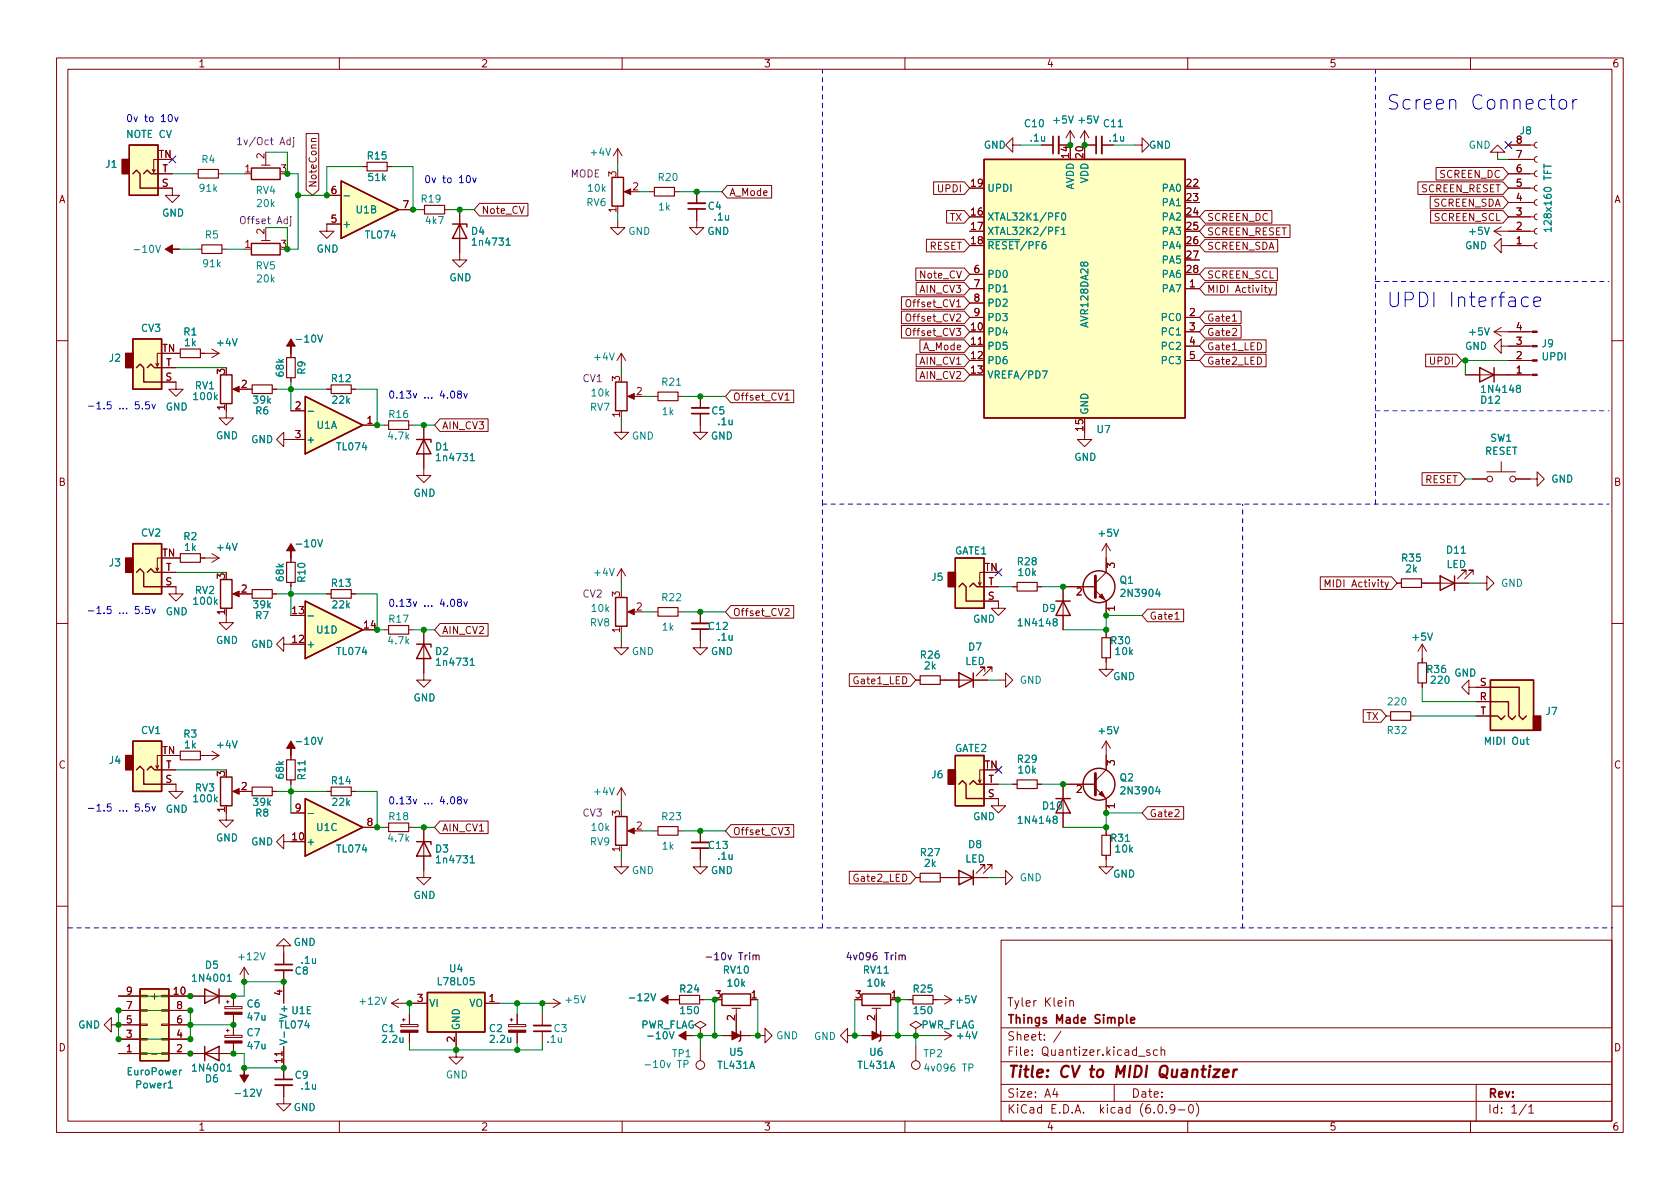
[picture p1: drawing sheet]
<svg xmlns="http://www.w3.org/2000/svg" width="297mm" height="210mm" viewBox="0 0 297 210" stroke-linecap="round" stroke-linejoin="round" font-family="sans-serif">
<g fill="none" stroke="#840000" stroke-width=".18">
<path d="M10 10.2h277v190.1h-277zM12 12.2h273v186.1h-273zM60 10.2v2M110 10.2v2M160 10.2v2M210 10.2v2M260 10.2v2M27.4 30l-.2 .5M27.9 28.2h-.7v2.3l-.3-.5M27.9 33.3h2.6v1.2h1.2l-1.2 1.3-1.3-1.3h1.3M27.9 30.7h2.6M34.3 30.7h.8"/>
<path d="M38.6 30.7h.8M46.2 29.2h1.6M47 28.2v1M54.1 23.6h2.3v10l-1.2 .9-1.1-.9zM55.9 24.5h-.8v.3l.1 .2M57.8 34.5h2.5M60.3 39.6h-2.5v1.3h1.3l-1.3 1.3-1.3-1.3h1.3M64.1 29.5h.8M68.5 29.5h.7M70.5 37.1h2.5M74.3 37.1h.8M78.6 37.1h.8"/>
<path d="M81.3 37.1v8.9h1.2l-1.2 1.2-1.3-1.2h1.3M84.8 36h8.5v2.2h-8.5l-1-1.1zM109.2 39v1.3h1.3l-1.3 1.2-1.3-1.2h1.3M109.2 26.3l-.7 1.3M109.2 26.3v2.5M109.2 26.3l.8 1.3M110.7 33.9h1.1M114.9 33.9h.8M119.3 33.9h.7M123.2 37v3.3h1.3l-1.3 1.2-1.3-1.2h1.3M123.2 33.9v2M128.6 32.8h7.8v2.2h-7.8l-1-1.1z"/>
<path d="M165.1 32.2h5.4l.9 1.1-.9 1.1h-5.4zM167.4 37.2h3.1l.9 1.1-.9 1.2h-3.1zM179.1 25.6v-1.2l-1.3 1.2 1.3 1.3v-1.3h1.2M184.1 25.6h2.1M189.2 23.1l-.7 1.3M189.2 23.1v2.5M189.2 23.1l.8 1.3M191.8 23.1v2.5h2M191.8 23.1l-.8 1.3M191.8 23.1l.7 1.3M194.8 25.6h2M200.7 25.6h1.2v-1.2l1.3 1.2-1.3 1.3v-1.3"/>
<path d="M213 39.8h15.1v2.2h-15.1l-.9-1.1zM213 37.2h11.9v2.3h-11.9l-.9-1.2zM250.7 32.2h15l1 1.1-1 1.1h-15zM252.9 34.7h12.8l1 1.1-1 1.1h-12.8zM252.9 37.2h12.8l1 1.1-1 1.2h-12.8zM253.9 29.6h11.8l1 1.1-1 1.1h-11.8zM264.8 26.9h1.3l-1.3-1.3-1.3 1.3h1.3v1.3M266.7 33.3h4.6M266.7 30.7h4.6M266.7 25.6h4.6M266.7 28.2h4.6M266.7 35.8h4.6"/>
<path d="M266.7 38.3h4.6M271.8 25.1l-.4 .2-.1 .3 .1 .4 .4 .2M271.8 27.7l-.4 .1-.1 .4 .1 .3 .4 .2M271.8 30.2l-.4 .2-.1 .3 .1 .4 .4 .1M271.8 32.8l-.4 .1-.1 .4 .1 .3 .4 .2M271.8 35.3l-.4 .1-.1 .4 .1 .4 .4 .1M271.8 37.8l-.4 .2-.1 .3 .1 .4 .4 .2M34.9 44.1h.8M39.2 44.1h.8M46.2 42.5h1.6M47 41.5v1M159.4 55h11.1l.9 1.1-.9 1.1h-11.1z"/>
<path d="M159.4 57.6h11.1l.9 1.1-.9 1.1h-11.1zM159.4 52.5h11.1l.9 1.1-.9 1.1h-11.1zM161.9 47.4h8.6l.9 1.1-.9 1.1h-8.6zM162 49.9h8.5l.9 1.1-.9 1.2h-8.5zM163.8 42.3h6.7l.9 1.1-.9 1.1h-6.7zM171.4 51h2.6M171.4 56.1h2.6M171.4 48.5h2.6M171.4 53.6h2.6M209.5 58.7h2.6M209.5 51h2.6M209.5 56.1h2.6"/>
<path d="M213 49.9h12.7v2.3h-12.7l-.9-1.2zM213 55h6.4v2.2h-6.4l-.9-1.1zM213 57.6h6.4v2.2h-6.4l-.9-1.1zM213 47.4h12.8v2.2h-12.8l-.9-1.1zM213 42.3h12.9v2.2h-12.9l-.9-1.1zM217.9 56.8h.7M223.5 50.9h.5M223.7 50.4v1.1l.3 .2M224.3 50.9l.3 .8M224.9 50.9l-.4 1.1-.2 .1M264.2 58.7l1.2 .7M264.2 58.7h6.7"/>
<path d="M264.2 40.9l1.2 .8M264.2 40.9h7.1M265.4 43.4v-1.2l-1.2 1.2 1.2 1.3v-1.3h5.9M265.4 57.9l-1.2 .8M265.4 40.1l-1.2 .8M271.8 40.4l-.4 .1-.1 .4 .1 .3 .4 .2M271.8 42.9l-.4 .2-.1 .3 .1 .4 .4 .1M10 60.2h2M28.1 64.3l-.3 .5M28.6 67.6h2.5v1.2h1.3l-1.3 1.3-1.3-1.3h1.3M28.6 62.5h-.8v2.3l-.2-.5M28.6 65h2.5"/>
<path d="M31.1 62.5h.8M35.4 62.5h3.3M37.5 61.7l1.2 .8M38.7 62.5l-1.2 .7M40 72.6v1.3h1.3l-1.3 1.3-1.3-1.3h1.3M41.5 68.8h1M43.8 68.8h.8M48.1 68.8h.8M50.2 77.7v-1.3l-1.3 1.3 1.3 1.3v-1.3h3.8M51.4 62.5v.7M51.4 66.8v.8M51.4 72.6h2.6"/>
<path d="M57.8 68.8h.7M62.1 68.8h.8M64.1 75.2h2.6M67.9 75.2h.8M72.3 75.2h.7M74.9 75.2v8.9h1.3l-1.3 1.2-1.2-1.2h1.2M77.8 74.1h8.5v2.2h-8.5l-1-1.1zM109.9 75.2v1.2h1.2l-1.2 1.3-1.3-1.3h1.3M109.9 62.5v2.5M109.9 62.5l-.8 1.2M109.9 62.5l.7 1.2M111.4 70.1h1"/>
<path d="M115.6 70.1h.7M119.9 70.1h.7M123.8 73.1v3.3h1.3l-1.3 1.3-1.2-1.3h1.2M123.8 70.1v2M129.2 69h11.1v2.2h-11.1l-.9-1.1zM138.8 69.9l.4-.4v1.3M138.8 70.8h.7M162 62.6h8.5l.9 1.1-.9 1.2h-8.5zM162 65.2h8.5l.9 1.1-.9 1.1h-8.5zM162.7 60.1h7.8l.9 1.1-.9 1.1h-7.8zM171.4 61.2h2.6M191.8 76.4v1.3h1.2l-1.2 1.3-1.3-1.3h1.3"/>
<path d="M209.5 61.2h2.6M209.5 63.7h2.6M213 60.1h10.9v2.2h-10.9l-.9-1.1zM213 62.6h10.9v2.3h-10.9l-.9-1.2zM252.1 62.6h5.4l.9 1.1-.9 1.2h-5.4zM259.1 66.3h11.8M265.4 61.2v-1.3l-1.2 1.3 1.2 1.3v-1.3h5.5M266.7 63.7h4.2M285 60.2h2M28.6 98.7h-.8v2.3l-.2-.5M31.1 98.7h.8M35.4 98.7h3.3"/>
<path d="M37.5 97.9l1.2 .8M38.7 98.7l-1.2 .7M51.4 98.7v.7M195.6 96.1v5.1l-1.9 1.9M195.6 96.1l-.8 1.3M195.6 96.1l.7 1.3M251.4 83.6h6.7l1 1.1-1 1.1h-6.7zM260.3 84.7h2.6M262.9 83.4h5.1M265.4 81.7v1.7M268 84.7h3.8v-1.3l1.2 1.3-1.2 1.3v-1.3M10 110.2h2"/>
<path d="M28.1 100.5l-.3 .5M28.6 103.8h2.5v1.2h1.3l-1.3 1.3-1.3-1.3h1.3M28.6 101.2h2.5M40 108.8v1.3h1.3l-1.3 1.3-1.3-1.3h1.3M41.5 105h1M43.8 105h.8M48.1 105h.8M50.2 113.9v-1.3l-1.3 1.3 1.3 1.3v-1.3h1.2M51.4 103v.8M57.8 105h.7M62.1 105h.8M67.9 111.4h.8"/>
<path d="M72.3 111.4h.7M74.9 111.4v8.9h1.3l-1.3 1.2-1.2-1.2h1.2M77.8 110.3h8.5v2.2h-8.5l-1-1.1zM109.9 113.3v1.2h1.2l-1.2 1.3-1.3-1.3h1.3M109.9 100.6v2.5M109.9 100.6l-.8 1.2M109.9 100.6l.7 1.2M111.4 108.2h1M115.6 108.2h.7M119.9 108.2h.7M123.8 111.2v3.3h1.3l-1.3 1.3-1.2-1.3h1.2M123.8 108.2v2"/>
<path d="M129.2 107.1h11.1v2.2h-11.1l-.9-1.1zM138.8 107.7l.5-.1 .2 .4-.8 .9h.8M150.2 119.2h10.8l.9 1.1-.9 1.1h-10.8zM173.5 103l-.3 .5M174 106.3h2.5v1.3h1.3l-1.3 1.2-1.2-1.2h1.2M174 101.2h-.8v2.3l-.2-.5M174 103.8h2.5M174.1 118.7v-.7h-.7h.7l-1.5 1.5M175.4 118.7v-.7h-.8h.8l-1.5 1.5M179.1 103.8h.7M183.4 103.8h.7M193.7 104.4l1.9 1.9v2.5"/>
<path d="M193.7 103.8h-5.7v7.6M195.6 116.3v2.1h1.2l-1.2 1.2-1.3-1.2h1.3M195.6 112v.8M202.9 107.7h6.4v2.2h-6.4l-1-1.1zM207.8 109.5h.7M233.4 102h12.7l.9 1.1-.9 1.1h-12.7zM234.3 103.8v-1.3l.4 .9 .4-.9v1.3M247 103.1h.8M251.3 103.1h8.4M251.5 113.9v3.3M251.5 113.9l-.8 1.3M251.5 113.9l.7 1.3"/>
<path d="M259.2 101.6v-.8h-.8h.8l-1.5 1.6M260.5 101.6v-.8h-.8h.8l-1.5 1.6M261.6 103.1h1.3v-1.3l1.3 1.3-1.3 1.3v-1.3M285 110.2h2M28.1 135.4l-.3 .5M28.6 138.7h2.5v1.2h1.3l-1.3 1.3-1.3-1.3h1.3M28.6 133.6h-.8v2.3l-.2-.5M28.6 136.1h2.5M31.1 133.6h.8M35.4 133.6h3.3M37.5 132.8l1.2 .8M38.7 133.6l-1.2 .8"/>
<path d="M41.5 139.9h1M43.8 139.9h.8M48.1 139.9h.8M51.4 133.6v.8M51.4 137.9v.8M57.8 139.9h.7M62.1 139.9h.8M109.9 139.3l-.8 1.3M109.9 139.3v2.6M109.9 139.3l.7 1.3M161.9 120.3h.8M166.2 120.3h8.4"/>
<path d="M173.5 137.9l-.3 .5M174 136.1h-.8v2.3l-.2-.5M174 138.7h2.5M176.5 120.3h1.3v-1.3l1.3 1.3-1.3 1.2v-1.2M179.1 138.7h.7M183.4 138.7h.7M193.7 139.3l1.9 1.9v2.6M193.7 138.7h-5.7v7.6M195.6 131.1v5l-1.9 1.9M195.6 131.1l-.8 1.2M195.6 131.1l.7 1.2M241 125.5h3.2l.9 1.1-.9 1.1h-3.2z"/>
<path d="M245.1 126.6h.8M249.4 126.6h.8M251.5 120.8v.7M259.7 121.5v-1.2l-1.3 1.2 1.3 1.3v-1.3h3.8M261 124.1h2.5M261 126.6h2.5M40 143.8v1.2h1.3l-1.3 1.3-1.3-1.3h1.3M50.2 148.8v-1.2l-1.3 1.2 1.3 1.3v-1.3h1.2M51.4 143.8h2.6M64.1 146.3h2.6M67.9 146.3h.8M72.3 146.3h.7"/>
<path d="M74.9 146.3v8.9h1.3l-1.3 1.3-1.2-1.3h1.2M77.8 145.2h8.5v2.2h-8.5l-1-1.1zM109.9 152v1.3h1.2l-1.2 1.3-1.3-1.3h1.3M111.4 146.9h1M115.6 146.9h.7M119.9 146.9h.7M123.8 150v3.3h1.3l-1.3 1.3-1.2-1.3h1.2M123.8 146.9v2.1M129.2 145.8h11.1v2.2h-11.1l-.9-1.1zM138.7 146.3h.8l-.4 .5 .4 .1v.6l-.2 .1-.6-.1M150.2 154.1h10.8l.9 1.1-.9 1.1h-10.8zM161.9 155.2h.8"/>
<path d="M166.2 155.2h8.4M174 141.2h2.5v1.3h1.3l-1.3 1.3-1.2-1.3h1.2M174.1 153.7v-.8h-.7h.7l-1.5 1.5M175.4 153.7v-.8h-.8h.8l-1.5 1.5M176.5 155.2h1.3v-1.3l1.3 1.3-1.3 1.3v-1.3M195.6 151.3v2h1.2l-1.2 1.3-1.3-1.3h1.3M195.6 146.9v.8M202.9 142.6h6.4v2.3h-6.4l-1-1.1zM10 160.2h2M21 176.1h3.8M21 178.7h3.8M24.8 176h1.2v.3h-1.2z"/>
<path d="M24.8 178.6h1.2v.2h-1.2zM28.6 176h1.2v.3h-1.2zM28.6 178.6h1.2v.2h-1.2zM29.8 176.1h11.5v1.9M29.8 178.7h3.9M39.8 178h3v.4h-3zM40 177.2h.5M40.3 176.9v.5M41.3 179.4v3.7M43.2 171.1l-.8 1.2M43.2 171.1v2.5M43.2 171.1l.7 1.2"/>
<path d="M50.2 167.3h-1.3l1.3-1.3 1.2 1.3h-1.2v3.3M50.2 171.6v5.8M69.2 177.4h2.6M69.2 177.4l1.3 .8M70.5 176.7l-1.3 .7M72.4 179.3v1.9M73 177.4h2.6M85.7 177.4h2.6M91.4 179.3v1.9M95.9 179.3v2.1M96.5 177.4h2.6M97.8 176.7l1.3 .7"/>
<path d="M99.1 177.4l-1.3 .8M119.4 176.8h.7M123.7 176.8h.8M129.4 178.3h1.5M130.2 178.3v1M154.2 178.3h1.5M154.9 178.3v1M160.7 176.8h.7M165 176.8h3.3M167 176l1.3 .8M168.3 176.8l-1.3 .7M177 166.3h108v32h-108z"/>
<path d="M188.4 176.4v.2M189.1 177.1l.3-.2 .3 .1 .1 .9M189.1 176.9v1M285 160.2h2M19.7 181.2v1.3l-1.3-1.3 1.3-1.2v1.2h5.1M21 186.3h3.8M21 183.8h3.8M24.8 181.1h1.2v.3h-1.2zM24.8 183.6h1.2v.3h-1.2zM24.8 186.2h1.2v.2h-1.2zM28.6 181.1h1.2v.3h-1.2zM28.6 183.6h1.2v.3h-1.2z"/>
<path d="M28.6 186.2h1.2v.2h-1.2zM29.8 183.8h3.9M29.8 181.2h3.9M39.8 183.1h3v.4h-3zM40 182.2h.5M40.3 182v.5M41.3 184.4v1.9h-11.5M50.2 191.9v3.3h1.2l-1.2 1.3-1.3-1.3h1.3M50.2 185v5.9M60 198.3v2M70.9 181.2h3v.4h-3zM71.1 180.3h.5"/>
<path d="M71.4 180.1v.5M72.4 182.5v1.9M80.6 185.7v1.2h1.3l-1.3 1.3-1.2-1.3h1.2M80.6 182.5v2.5M89.9 181.2h3.1v.4h-3.1zM90.2 180.3h.5M90.4 180.1v.5M91.4 182.5v1.9M95.9 182.4v2M110 198.3v2M123.8 181.9l-1-.7 1-.6 1 .6-1 .7v1.2M123.8 183.1h.1"/>
<path d="M123.8 185v2.6M127.6 183.1h5.1M128.9 183.1h2.5M130.2 180.6v2.5M134 183.1h1.3v-1.2l1.2 1.2-1.2 1.3v-1.3M149.9 183.1v-1.2l-1.3 1.2 1.3 1.3v-1.3h1.2M152.4 183.1h5.1M153.7 183.1h2.5M154.9 180.6v2.5M160 198.3v2M161.9 181.9l-1-.7 1-.6 1 .6-1 .7v1.2M161.9 183.1h.1"/>
<path d="M161.9 185v2.6M165.7 183.1h2.6M167 182.4l1.3 .7M168.3 183.1l-1.3 .8M177 194.8h108M177 191.8h108M177 187.8h108M177 181.8h108M186.5 192.5l-.4 1h1M186.9 193v1M187.6 182.4l-1.3 1.9M197 191.8v3"/>
<path d="M201.3 186.8h1.1M203.3 185.7l-.4-.1-.2 .2 .1 .3 .5 .1v.4h-.6M204.6 185.7l-.4-.1-.3 .3v.4l.2 .3h.5M204.9 195.4l.2-.1a.81 .81 0 0 1 .6 .7 .81 .81 0 0 1-.3 .8h-.2a.81 .81 0 0 1-.6-.6 .81 .81 0 0 1 .3-.8zM205.3 185.8l.2-.2 .4 .1v.9M205.3 185.1v1.5M206.2 196.7v.1M207.7 196l-.3 .3h-.3l-.2-.3 .1-.6 .4-.1 .2 .2a.99 .99 0 0 1-.3 1.3h-.3M208.4 196.3h1.1M210 198.3v2M210.4 195.4l.1-.1a.81 .81 0 0 1 .6 .7 .81 .81 0 0 1-.3 .8h-.2a.81 .81 0 0 1-.5-.6 .81 .81 0 0 1 .3-.8zM211.5 195.1a1.72 1.72 0 0 1 0 2.3"/>
<path d="M260 198.3v2M261 191.8v6.5M269.9 195.3l-1.3 1.9M270.3 195.8l.4-.5v1.5M270.3 196.8h.9"/>
<circle cx="263.4" cy="84.7" r=".51"/>
<circle cx="267.5" cy="84.7" r=".51"/>
<circle cx="123.8" cy="188.3" r=".76"/>
<circle cx="161.9" cy="188.3" r=".76"/>
</g>
<path d="M214.6 189.1h1.1l-1.2 1.4h1M216.3 189.8l.9-.2v-.4l-.2-.1-.6 .1-.2 1 .3 .3 .5-.1M218.2 189.1l-.2 1.4M218.7 189.1l-.4 .1-.2 .3" fill="none" stroke="#840000" stroke-width=".4"/>
<path d="M121.7 37h3M186.2 24.1v3.1M193.8 24.1v3.1M122.3 73.1h3M122.3 111.2h3M122.3 150h3M48.6 170.6h3.1M199.2 179.4v1.3l.2 .2M48.6 190.9h3.1M94.4 182.4h3M199.9 180.4l.7-.1v-.3l-.5-.1-.2 .2 .1 .8h.6" fill="none" stroke="#840000" stroke-width=".3"/>
<g fill="none" stroke="#840000" stroke-width=".2">
<path d="M35.1 30h3.5v1.5h-3.5zM64.9 28.7h3.6v1.5h-3.6zM75.1 36.3h3.5v1.5h-3.5zM115.7 33.1h3.6v1.6h-3.6zM35.7 43.3h3.5v1.5h-3.5zM31.9 61.7h3.5v1.5h-3.5zM44.6 68.1h3.5v1.5h-3.5zM50.7 63.2h1.5v3.6h-1.5zM58.5 68.1h3.6v1.5h-3.6zM68.7 74.4h3.6v1.5h-3.6zM116.3 69.3h3.6v1.6h-3.6zM31.9 97.9h3.5v1.5h-3.5z"/>
<path d="M50.7 99.4h1.5v3.6h-1.5zM44.6 104.3h3.5v1.5h-3.5zM58.5 104.3h3.6v1.5h-3.6zM68.7 110.6h3.6v1.5h-3.6zM116.3 107.4h3.6v1.6h-3.6zM162.7 119.5h3.5v1.5h-3.5zM179.8 103h3.6v1.5h-3.6zM194.8 112.8h1.5v3.5h-1.5zM247.8 102.4h3.5v1.5h-3.5zM250.7 117.2h1.5v3.6h-1.5zM31.9 132.8h3.5v1.6h-3.5zM44.6 139.2h3.5v1.5h-3.5z"/>
<path d="M50.7 134.4h1.5v3.5h-1.5zM58.5 139.2h3.6v1.5h-3.6zM179.8 137.9h3.6v1.5h-3.6zM245.9 125.9h3.5v1.5h-3.5zM68.7 145.5h3.6v1.6h-3.6zM116.3 146.2h3.6v1.5h-3.6zM162.7 154.4h3.5v1.6h-3.5zM194.8 147.7h1.5v3.6h-1.5zM120.1 176h3.6v1.5h-3.6zM161.4 176h3.6v1.5h-3.6z"/>
</g>
<path d="M121.7 35.9h3M187.2 24.1v3.1M194.8 24.1v3.1M122.3 72.1h3M122.3 110.2h3M122.3 149h3M48.6 171.6h3.1M48.6 191.9h3.1M94.4 181.4h3" fill="none" stroke="#840000" stroke-width=".33"/>
<g fill="#840000" stroke="#840000" stroke-width=".18">
<path d="M89.9 182.2h3.1v.3h-3.1z"/>
<path d="M111 146.9l1.1-.5v1z"/>
<path d="M70.9 182.2h3v.3h-3z"/>
<path d="M29.2 44.1l1.3-.8v.8h1.2h-1.2v.7z"/>
<path d="M110.4 33.9l1.1-.5v1z"/>
<path d="M111 108.2l1.1-.5v1z"/>
<path d="M111 70.1l1.1-.5v1z"/>
<path d="M41.1 68.8l1.2-.5v1z"/>
<path d="M41.1 105l1.2-.5v1z"/>
<path d="M51.4 59.9l.8 1.3h-.8v1.3v-1.3h-.7z"/>
<path d="M51.4 96.1l.8 1.3h-.8v1.3v-1.3h-.7z"/>
<path d="M194.3 105.5l.5-.5 .5 1z"/>
<path d="M39.8 184.1h3v.3h-3z"/>
<path d="M39.8 179h3v.4h-3z"/>
<path d="M194.3 140.5l.5-.6 .5 1.1z"/>
<path d="M43.2 188.8v1.3h.7l-.7 1.3-.8-1.3h.8z"/>
<path d="M51.4 131.1l.8 1.2h-.8v1.3v-1.3h-.7z"/>
<path d="M41.1 139.9l1.2-.5v1.1z"/>
<path d="M120 183.1l1.3-.7v.7h1.3h-1.3v.8z"/>
<path d="M116.8 176.8l1.3-.8v.8h1.3h-1.3v.7z"/>
<path d="M270.9 58.5h.9v.3h-.9z"/>
<path d="M270.9 61.1h.9v.2h-.9z"/>
<path d="M270.9 63.6h.9v.3h-.9z"/>
<path d="M270.9 66.2h.9v.2h-.9z"/>
<path d="M129.4 182.4l1.5 .7-1.5 .8z"/>
<path d="M154.2 182.4l1.5 .7-1.5 .8z"/>
</g>
<g fill="#ffffc2" stroke="#ffffc2" stroke-width=".18">
<path d="M75.6 175.5h10.1v7h-10.1z"/>
<path d="M22.9 25.6h5v8.9h-5z"/>
<path d="M60.3 32l10.2 5.1-10.2 5.1z"/>
<path d="M23.5 59.9h5.1v8.9h-5.1z"/>
<path d="M263.5 120.3h7.6v8.9h-7.6z"/>
<path d="M23.5 96.1h5.1v8.9h-5.1z"/>
<path d="M54 70.1l10.1 5.1-10.1 5.1z"/>
<path d="M24.8 174.9h5v12.7h-5z"/>
<path d="M54 141.2l10.1 5.1-10.1 5.1z"/>
<path d="M168.9 98.7h5.1v8.9h-5.1z"/>
<path d="M168.9 133.6h5.1v8.9h-5.1z"/>
<path d="M23.5 131.1h5.1v8.8h-5.1z"/>
<path d="M54 106.3l10.1 5.1-10.1 5.1z"/>
<path d="M174 28.2h35.5v45.7h-35.5z"/>
</g>
<g fill="none" stroke="#840000" stroke-width=".25">
<path d="M22.9 25.6h5v8.9h-5zM23.5 30.7l.6-.6 .7 .6v2.6h3.1M25.4 30.7l.6-.6 .7 .6h1.2M44.4 29.7h5.1v2h-5.1zM60.3 32l10.2 5.1-10.2 5.1zM80 39.6h2.5v.5M81.3 39.6l1.2 2.6h-2.5zM108.2 31.4h2v5h-2zM174 28.2h35.5v45.7h-35.5zM23.5 59.9h5.1v8.9h-5.1zM44.4 43h5.1v2.1h-5.1zM24.1 65l.7-.6 .6 .6v2.6h3.2"/>
<path d="M26 65l.7-.6 .6 .6h1.3M39 66.3h2v5.1h-2zM54 70.1l10.1 5.1-10.1 5.1zM73.7 77.7h2.5v.5M74.9 77.7l1.3 2.6h-2.5zM108.8 67.6h2.1v5h-2.1zM261.6 65l2.6 1.3-2.6 1.3zM264.2 65v2.6M23.5 96.1h5.1v8.9h-5.1zM168.9 98.7h5.1v8.9h-5.1zM24.1 101.2l.7-.6 .6 .6v2.6h3.2M26 101.2l.7-.6 .6 .6h1.3"/>
<path d="M39 102.5h2v5.1h-2zM54 106.3l10.1 5.1-10.1 5.1zM73.7 113.9h2.5v.5M74.9 113.9l1.3 2.6h-2.5zM108.8 105.7h2.1v5h-2.1zM169.5 119l2.6 1.3-2.6 1.2zM169.5 103.8l.7-.7 .6 .7v2.5h3.2M171.4 103.8l.7-.7 .6 .7h1.3M172.1 119v2.5M186.7 106.3h2.5M188 106.3l1.2 2.5h-2.5zM254.6 101.8l2.6 1.3-2.6 1.3z"/>
<path d="M257.2 101.8v2.6M23.5 131.1h5.1v8.8h-5.1zM24.1 136.1l.7-.6 .6 .6v2.6h3.2M26 136.1l.7-.6 .6 .6h1.3M39 137.4h2v5.1h-2zM168.9 133.6h5.1v8.9h-5.1zM169.5 138.7l.7-.7 .6 .7v2.5h3.2M171.4 138.7l.7-.7 .6 .7h1.3M263.5 120.3h7.6v8.9h-7.6zM263.5 126.6h1.3l.6 .6 .7-.6M263.5 124.1h3.2v2.5l.6 .6 .7-.6M263.5 121.5h5.1v5.1l.6 .6 .7-.6"/>
<path d="M54 141.2l10.1 5.1-10.1 5.1zM73.7 148.8h2.5v.5M74.9 148.8l1.3 2.6h-2.5zM108.8 144.4h2.1v5.1h-2.1zM169.5 153.9l2.6 1.3-2.6 1.3zM172.1 153.9v2.6M186.7 141.2h2.5M188 141.2l1.2 2.6h-2.5zM24.8 174.9h5v12.7h-5zM36.2 174.9l2.5 1.2-2.5 1.3zM38.7 174.9v2.5M75.6 175.5h10.1v7h-10.1z"/>
<path d="M127.6 175.8h5.1v2h-5.1zM152.4 175.8h5.1v2h-5.1zM36.2 186.3l2.5-1.3v2.6zM36.2 185v2.6M130.9 182.4v1.5l-.2 .2M155.7 182.4v1.5l-.3 .2"/>
<circle cx="194.3" cy="103.8" r="2.82"/>
<circle cx="194.3" cy="138.7" r="2.82"/>
</g>
<g fill="none" stroke="#008484" stroke-width=".18">
<path d="M60.8 34.6h1M187.8 37.8l.2-.1a.68 .68 0 0 1 .4 .6 .68 .68 0 0 1-.4 .6l-.2-.1-.1-.4zM273 29v.7M89.5 43.4h.7M186.7 40.8h.4M187.3 40.2h-.6v1.3M187.7 40.6l.4-.4v1.3M187.7 41.5h.7M274.3 40.6h-1.3l.4 .3M274.3 40.2v.7M54.5 72.7h.9M184.3 65.6h.9l-.6 1.3"/>
<path d="M83.1 81.5h.8M54.5 108.9h.9M83.1 117.7h.8M54.5 143.8h.9M83.1 152.6h.8M40.2 173.5h.7M29.8 192.4h.7M32.1 189.2l-.4 .3M40.2 189.4h.7M50.3 182.5v.9M114 188.3h1M120.9 188.2l.6-.1 .2-.2-.1-.3-.7-.1v1.3"/>
</g>
<path d="M42 24.7l.4-.4v1.3M42 25.6h.7M51.3 24.8l-.3-.1-.3 .3 .1 .5h.5M51.3 24.3v1.3M51.4 38.7v1.1l-.2 .2M51.4 38.3v.1M51.9 24.7v1.1l-.2 .2M51.9 24.3v.1M124.9 169.2h.9M133.1 169l.2-.1h.3l.1 .8M133.7 169.1l.2-.2h.3v.8M159.5 169.1l.2-.2h.3l.1 .8" fill="none" stroke="#840084" stroke-width=".18"/>
<g fill="#840000" stroke="#840000" stroke-width=".25">
<path d="M21.6 28.2h1.3v2.5h-1.3z"/>
<path d="M22.2 62.5h1.3v2.5h-1.3z"/>
<path d="M271.1 126.6h1.3v2.6h-1.3z"/>
<path d="M22.2 98.7h1.3v2.5h-1.3z"/>
<path d="M167.6 101.2h1.3v2.6h-1.3z"/>
<path d="M167.6 136.1h1.3v2.6h-1.3z"/>
<path d="M22.2 133.6h1.3v2.5h-1.3z"/>
</g>
<path d="M193.7 101.8v3.9M193.7 136.8v3.8" fill="none" stroke="#840000" stroke-width=".51"/>
<g fill="none" stroke="#0000c2" stroke-width=".18">
<path d="M274 17.6h.9M274.3 16.8v2.1l.2 .3 .4 .1M275.9 17.7a.69 .69 0 0 1 1.1 .4v.7a.69 .69 0 0 1-.7 .5 .69 .69 0 0 1-.6-.5v-.7zM278.1 17.6v1.7M278.8 17.6a.65 .65 0 0 0-.7 .5M29.9 20.4l.1-.2a.68 .68 0 0 1 .5 .7 .68 .68 0 0 1-.5 .6l-.1-.1-.2-.4zM30.9 20.7l.3 .8 .3-.8M82.6 31.2l.1-.2a.68 .68 0 0 1 .5 .7 .68 .68 0 0 1-.5 .6l-.1-.1-.2-.4zM83.6 31.5l.3 .8 .3-.8M270.2 52.6l-.7-.1-.5 .5v.7l.3 .4 .2 .1 .7-.1M271.2 53.4l1.2-.3-.1-.5-.7-.1-.4 .4v1l.1 .2 .3 .1 .7-.1M25.2 72.2v.1"/>
<path d="M26.4 71h-.6l-.1 .7 .2-.2 .4 .1 .1 .2v.4l-.2 .1-.5-.1M26.9 71.5l.3 .8 .3-.8M79.8 69.2l.2-.1a.68 .68 0 0 1 .4 .7 .68 .68 0 0 1-.4 .6 .84 .84 0 0 1-.2-1.2zM81.1 69.7l-.2-.3v-.1l.2-.2 .4 .1 .1 .2-.1 .2-.5 .1-.1 .2v.3l.2 .2h.3l.2-.2-.1-.4-.1-.1M82 69.6l.3 .8 .3-.8M25.2 108.4v.1M26.4 107.2h-.6l-.1 .6 .2-.1 .4 .1 .1 .2v.4l-.2 .1-.5-.1M26.9 107.7l.3 .8 .3-.8M79.8 106h.2a.68 .68 0 0 1 .4 .6 .68 .68 0 0 1-.4 .6 .84 .84 0 0 1-.2-1.2zM81.1 106.5l-.2-.2v-.2l.2-.1h.4l.1 .2-.1 .2-.5 .2-.1 .2v.2l.2 .2h.3l.2-.2v-.2l-.2-.3M82 106.4l.3 .8 .3-.8M25.2 143.3v.1"/>
<path d="M26.4 142.2h-.6l-.1 .6 .2-.1h.4l.1 .2v.4l-.2 .1-.5-.1M26.9 142.6l.3 .8 .3-.8M79.8 141l.2-.1a.68 .68 0 0 1 .4 .6 .68 .68 0 0 1-.4 .7 .84 .84 0 0 1-.2-1.2zM81.1 141.4l-.2-.2v-.2l.2-.1 .4 .1 .1 .1-.1 .2-.5 .2-.1 .2v.2l.2 .3h.3l.2-.3-.1-.3-.1-.2M82 141.3l.3 .9 .3-.9"/>
</g>
<path d="M243.2 49.8h41.3M243.2 72.6h41.3M145.4 89.1h139.1M145.4 89.1v-76.8M243.2 89.1v-76.8M12.1 164.1h273M145.4 164.1v-75M219.7 164.1v-75" fill="none" stroke="#0000c2" stroke-width=".18" stroke-dasharray=".8 .8"/>
<g fill="none" stroke="#008400" stroke-width=".18">
<path d="M30.5 30.7h3.8M39.4 30.7h3.8M47 26.9h3.8v3.8h1.9v13.4h-1.9v-3.8h-3.8M64.1 29.5h-6.3v5h-5.1M69.2 29.5h3.8v7.6h1.3M79.4 37.1h4.4M109.2 28.8v1.3M109.2 37.7v1.3M113 33.9h1.9M120 33.9h7.6M180.3 25.6h3.8M196.8 25.6h3.9"/>
<path d="M264.8 28.2h1.9M31.7 44.1h3.2M40 44.1h3.2M31.1 65h8.9M48.9 68.8h8.9M51.4 67.6v5M62.9 68.8h3.8v6.4h1.2M73 75.2h3.8M109.9 65v1.3M109.9 73.9v1.3M113.7 70.1h1.9M120.6 70.1h7.7"/>
<path d="M258.4 63.7h8.3M259.1 63.7v2.6M259.1 84.7h1.2M31.1 101.2h8.9M48.9 105h8.9M51.4 103.8v5M62.9 105h3.8v6.4h1.2M73 111.4h3.8M109.9 103.1v1.3M109.9 112v1.3M113.7 108.2h1.9M120.6 108.2h7.7"/>
<path d="M176.5 103.8h2.6M184.1 103.8h3.9M188 111.4h7.6M201.9 108.8h-6.3v3.2M259.7 103.1h1.9M31.1 136.1h8.9M48.9 139.9h8.9M51.4 138.7v5.1M62.9 139.9h3.8v6.4h1.2M174.6 120.3h1.9M176.5 138.7h2.6M184.1 138.7h3.9"/>
<path d="M250.2 126.6h10.8M251.5 121.5v2.6h9.5M73 146.3h3.8M109.9 141.9v1.2M109.9 150.7v1.3M113.7 146.9h1.9M120.6 146.9h7.7M174.6 155.2h1.9M188 146.3h7.6M201.9 143.8h-6.3v3.1M21 176.1h12.7M21 178.7h12.7v5.1h-12.7z"/>
<path d="M50.2 173.6h-7v2.5h-1.9M71.8 177.4h1.2M72.4 177.4v1.9M88.3 177.4h8.2M91.4 177.4v1.9M95.9 177.4v1.9M124.5 176.8h1.9v6.3M134 176.8v6.3h-1.3M151.1 176.8v6.3h1.3M160.7 176.8h-2v6.3M21 186.3h12.7M33.7 181.2h7.6"/>
<path d="M41.3 186.3h1.9v2.5h7M72.4 184.4v1.3h23.5v-1.3M80.6 185v.7M91.4 184.4v1.3M122.6 183.1h5M123.8 183.1v1.9M157.5 183.1h8.2M161.9 183.1v1.9"/>
</g>
<path d="M29.9 27.6l1.2 1.2M31.1 27.6l-1.2 1.2M266.1 25l1.2 1.3M267.3 25l-1.2 1.3M175.9 100.6l1.2 1.2M177.1 100.6l-1.2 1.2M175.9 135.5l1.2 1.2M177.1 135.5l-1.2 1.2" fill="none" stroke="#000084" stroke-width=".18"/>
<g fill="#008400" stroke="#008400" stroke-width=".18">
<circle cx="123.2" cy="33.9" r=".46"/>
<circle cx="189.2" cy="25.6" r=".46"/>
<circle cx="123.8" cy="108.2" r=".46"/>
<circle cx="123.8" cy="70.1" r=".46"/>
<circle cx="123.8" cy="183.1" r=".46"/>
<circle cx="126.4" cy="176.8" r=".46"/>
<circle cx="126.4" cy="183.1" r=".46"/>
<circle cx="151.1" cy="183.1" r=".46"/>
<circle cx="158.7" cy="176.8" r=".46"/>
<circle cx="158.7" cy="183.1" r=".46"/>
<circle cx="123.8" cy="146.9" r=".46"/>
<circle cx="134" cy="183.1" r=".46"/>
<circle cx="161.9" cy="183.1" r=".46"/>
<circle cx="195.6" cy="111.4" r=".46"/>
<circle cx="195.6" cy="108.8" r=".46"/>
<circle cx="188" cy="138.7" r=".46"/>
<circle cx="195.6" cy="143.8" r=".46"/>
<circle cx="195.6" cy="146.3" r=".46"/>
<circle cx="188" cy="103.8" r=".46"/>
<circle cx="259.1" cy="63.7" r=".46"/>
<circle cx="191.8" cy="25.6" r=".46"/>
<circle cx="91.4" cy="177.4" r=".46"/>
<circle cx="95.9" cy="177.4" r=".46"/>
<circle cx="51.4" cy="105" r=".46"/>
<circle cx="51.4" cy="139.9" r=".46"/>
<circle cx="66.7" cy="111.4" r=".46"/>
<circle cx="41.3" cy="186.3" r=".46"/>
<circle cx="41.3" cy="181.2" r=".46"/>
<circle cx="33.7" cy="181.2" r=".46"/>
<circle cx="33.7" cy="178.7" r=".46"/>
<circle cx="33.7" cy="183.8" r=".46"/>
<circle cx="33.7" cy="186.3" r=".46"/>
<circle cx="33.7" cy="176.1" r=".46"/>
<circle cx="21" cy="181.2" r=".46"/>
<circle cx="21" cy="183.8" r=".46"/>
<circle cx="21" cy="178.7" r=".46"/>
<circle cx="43.2" cy="173.6" r=".46"/>
<circle cx="41.3" cy="176.1" r=".46"/>
<circle cx="43.2" cy="188.8" r=".46"/>
<circle cx="50.2" cy="188.8" r=".46"/>
<circle cx="50.2" cy="173.6" r=".46"/>
<circle cx="66.7" cy="75.2" r=".46"/>
<circle cx="74.9" cy="75.2" r=".46"/>
<circle cx="74.9" cy="111.4" r=".46"/>
<circle cx="81.3" cy="37.1" r=".46"/>
<circle cx="51.4" cy="68.8" r=".46"/>
<circle cx="50.8" cy="44.1" r=".46"/>
<circle cx="73" cy="37.1" r=".46"/>
<circle cx="57.8" cy="34.5" r=".46"/>
<circle cx="52.7" cy="34.5" r=".46"/>
<circle cx="50.8" cy="30.7" r=".46"/>
<circle cx="72.4" cy="177.4" r=".46"/>
<circle cx="66.7" cy="146.3" r=".46"/>
<circle cx="74.9" cy="146.3" r=".46"/>
<circle cx="80.6" cy="185.7" r=".46"/>
<circle cx="91.4" cy="185.7" r=".46"/>
</g>
<g font-size="3.5" fill="#0000c2">
<text x="245.1" y="19.4">Screen Connector</text>
<text x="245.1" y="54.3">UPDI Interface</text>
</g>
<text font-size="2.8" fill="#840000" x="178" y="190.6">Title: CV to MIDI Quantizer</text>
<g font-size="2.1" fill="#840000">
<text x="178" y="178">Tyler Klein</text>
<text x="178" y="184">Sheet: /</text>
<text x="178" y="181">Things Made Simple</text>
<text x="178" y="186.7">File: Quantizer.kicad_sch</text>
<text x="178" y="196.9">KiCad E.D.A. kicad (6.0.9-0)</text>
<text x="178" y="194.1">Size: A4</text>
<text x="200" y="194.1">Date:</text>
<text x="263" y="194.1">Rev:</text>
<text x="263" y="196.9">Id: 1/1</text>
</g>
<g font-size="1.8" fill="#840000">
<text x="35" y="11.9">1</text>
<text x="85" y="11.9">2</text>
<text x="135" y="11.9">3</text>
<text x="185" y="11.9">4</text>
<text x="235" y="11.9">5</text>
<text x="285" y="11.9">6</text>
<text x="28" y="27.9">TN</text>
<text x="46.7" y="28" transform="rotate(-90 46.7 28)">2</text>
<text x="189" y="27.9" transform="rotate(-90 189 27.9)">14</text>
<text x="191.5" y="27.9" transform="rotate(-90 191.5 27.9)">20</text>
<text x="268.1" y="27.9">7</text>
<text x="268.1" y="25.4">8</text>
<text x="10.3" y="35.9">A</text>
<text x="28.6" y="33">S</text>
<text x="28.7" y="30.5">T</text>
<text x="43.3" y="30.5">1</text>
<text x="49.7" y="30.5">3</text>
<text x="56" y="33.3" transform="rotate(-90 56 33.3)">NoteConn</text>
<text x="58.6" y="34.3">6</text>
<text x="109" y="31.2" transform="rotate(-90 109 31.2)">3</text>
<text x="111.9" y="33.6">2</text>
<text x="128.9" y="34.6">A_Mode</text>
<text x="166" y="34">UPDI</text>
<text x="171.7" y="33">19</text>
<text x="209.8" y="33">22</text>
<text x="209.8" y="35.6">23</text>
<text x="251.2" y="34">SCREEN_RESET</text>
<text x="254.5" y="31.5">SCREEN_DC</text>
<text x="268.1" y="35.6">4</text>
<text x="268.1" y="33">5</text>
<text x="268.1" y="30.5">6</text>
<text x="285.3" y="35.9">A</text>
<text x="46.7" y="41.4" transform="rotate(-90 46.7 41.4)">2</text>
<text x="58.6" y="39.4">5</text>
<text x="71.3" y="36.8">7</text>
<text x="85.1" y="37.8">Note_CV</text>
<text x="109" y="37.6" transform="rotate(-90 109 37.6)">1</text>
<text x="167.9" y="39.1">TX</text>
<text x="171.7" y="38.1">16</text>
<text x="171.7" y="40.6">17</text>
<text x="209.8" y="38.1">24</text>
<text x="209.8" y="40.6">25</text>
<text x="213.4" y="41.6">SCREEN_RESET</text>
<text x="213.4" y="39.1">SCREEN_DC</text>
<text x="253.3" y="36.5">SCREEN_SDA</text>
<text x="253.5" y="39.1">SCREEN_SCL</text>
<text x="268.1" y="40.6">2</text>
<text x="268.1" y="38.1">3</text>
<text x="43.3" y="43.8">1</text>
<text x="49.7" y="43.8">3</text>
<text x="164.3" y="44.2">RESET</text>
<text x="171.7" y="43.2">18</text>
<text x="209.8" y="43.2">26</text>
<text x="209.8" y="45.7">27</text>
<text x="213.4" y="44.2">SCREEN_SDA</text>
<text x="268.1" y="43.2">1</text>
<text x="162.7" y="51.8">AIN_CV3</text>
<text x="162.8" y="49.2">Note_CV</text>
<text x="172.2" y="48.3">6</text>
<text x="172.2" y="50.8">7</text>
<text x="172.2" y="53.3">8</text>
<text x="209.8" y="48.3">28</text>
<text x="210.3" y="50.8">1</text>
<text x="213.4" y="51.8">MIDI Activity</text>
<text x="213.4" y="49.2">SCREEN_SCL</text>
<text x="160.6" y="56.9">Offset_CV2</text>
<text x="160.6" y="59.4">Offset_CV3</text>
<text x="160.6" y="54.3">Offset_CV1</text>
<text x="171.7" y="58.4">10</text>
<text x="172.2" y="55.9">9</text>
<text x="210.3" y="55.9">2</text>
<text x="210.3" y="58.4">3</text>
<text x="213.4" y="56.9">Gate1</text>
<text x="213.4" y="59.4">Gate2</text>
<text x="268.1" y="58.4">4</text>
<text x="28.7" y="62.2">TN</text>
<text x="29.3" y="64.8">T</text>
<text x="162.7" y="64.5">AIN_CV1</text>
<text x="163.3" y="61.9">A_Mode</text>
<text x="171.7" y="61">11</text>
<text x="171.7" y="63.5">12</text>
<text x="210.3" y="61">4</text>
<text x="210.3" y="63.5">5</text>
<text x="213.4" y="61.9">Gate1_LED</text>
<text x="213.4" y="64.5">Gate2_LED</text>
<text x="252.9" y="64.5">UPDI</text>
<text x="268.1" y="63.5">2</text>
<text x="268.1" y="61">3</text>
<text x="29.3" y="67.3">S</text>
<text x="39.8" y="66.1" transform="rotate(-90 39.8 66.1)">3</text>
<text x="42.7" y="68.6">2</text>
<text x="109.6" y="67.4" transform="rotate(-90 109.6 67.4)">3</text>
<text x="112.5" y="69.8">2</text>
<text x="129.5" y="70.8">Offset_CV1</text>
<text x="162.7" y="67">AIN_CV2</text>
<text x="171.7" y="66">13</text>
<text x="268.1" y="66">1</text>
<text x="39.8" y="72.5" transform="rotate(-90 39.8 72.5)">1</text>
<text x="52.2" y="72.4">2</text>
<text x="52.2" y="77.5">3</text>
<text x="64.9" y="74.9">1</text>
<text x="78.1" y="75.9">AIN_CV3</text>
<text x="109.6" y="73.8" transform="rotate(-90 109.6 73.8)">1</text>
<text x="191.5" y="76.2" transform="rotate(-90 191.5 76.2)">15</text>
<text x="10.3" y="85.9">B</text>
<text x="251.9" y="85.4">RESET</text>
<text x="285.3" y="85.9">B</text>
<text x="28.7" y="98.4">TN</text>
<text x="29.3" y="101">T</text>
<text x="174.1" y="101">TN</text>
<text x="197.1" y="100.4" transform="rotate(-90 197.1 100.4)">3</text>
<text x="29.3" y="103.5">S</text>
<text x="39.8" y="102.3" transform="rotate(-90 39.8 102.3)">3</text>
<text x="42.7" y="104.8">2</text>
<text x="109.6" y="105.5" transform="rotate(-90 109.6 105.5)">3</text>
<text x="112.5" y="107.9">2</text>
<text x="174.7" y="106">S</text>
<text x="174.7" y="103.5">T</text>
<text x="190.3" y="105.3">2</text>
<text x="235.1" y="103.8">MIDI Activity</text>
<text x="39.8" y="108.7" transform="rotate(-90 39.8 108.7)">1</text>
<text x="51.7" y="113.7">12</text>
<text x="51.7" y="108.6">13</text>
<text x="64.4" y="111.1">14</text>
<text x="78.1" y="112.1">AIN_CV2</text>
<text x="109.6" y="111.9" transform="rotate(-90 109.6 111.9)">1</text>
<text x="129.5" y="108.9">Offset_CV2</text>
<text x="197.1" y="108.1" transform="rotate(-90 197.1 108.1)">1</text>
<text x="203.2" y="109.6">Gate1</text>
<text x="151.2" y="121">Gate1_LED</text>
<text x="261.6" y="123.8">R</text>
<text x="261.7" y="121.3">S</text>
<text x="241.6" y="127.3">TX</text>
<text x="261.7" y="126.4">T</text>
<text x="10.3" y="135.9">C</text>
<text x="28.7" y="133.3">TN</text>
<text x="29.3" y="135.9">T</text>
<text x="39.8" y="137.3" transform="rotate(-90 39.8 137.3)">3</text>
<text x="174.1" y="135.9">TN</text>
<text x="197.1" y="135.4" transform="rotate(-90 197.1 135.4)">3</text>
<text x="285.3" y="135.9">C</text>
<text x="29.3" y="138.4">S</text>
<text x="39.8" y="143.6" transform="rotate(-90 39.8 143.6)">1</text>
<text x="42.7" y="139.7">2</text>
<text x="52.2" y="143.5">9</text>
<text x="174.7" y="141">S</text>
<text x="174.7" y="138.4">T</text>
<text x="190.3" y="140.2">2</text>
<text x="197.1" y="143" transform="rotate(-90 197.1 143)">1</text>
<text x="51.7" y="148.6">10</text>
<text x="64.9" y="146">8</text>
<text x="78.1" y="147">AIN_CV1</text>
<text x="109.6" y="144.3" transform="rotate(-90 109.6 144.3)">3</text>
<text x="112.5" y="146.7">2</text>
<text x="129.5" y="147.7">Offset_CV3</text>
<text x="203.2" y="144.5">Gate2</text>
<text x="109.6" y="150.6" transform="rotate(-90 109.6 150.6)">1</text>
<text x="151.2" y="155.9">Gate2_LED</text>
<text x="22.4" y="178.4">7</text>
<text x="22.4" y="175.9">9</text>
<text x="26.8" y="176.8">+</text>
<text x="30.8" y="175.9">10</text>
<text x="31.3" y="178.4">8</text>
<text x="49.9" y="176" transform="rotate(-90 49.9 176)">4</text>
<text x="73.8" y="177.2">3</text>
<text x="86.5" y="177.2">1</text>
<text x="126.5" y="176.5">3</text>
<text x="132.9" y="176.5">1</text>
<text x="151.3" y="176.5">3</text>
<text x="157.6" y="176.5">1</text>
<text x="10.3" y="185.9">D</text>
<text x="22.4" y="183.5">3</text>
<text x="22.4" y="181">5</text>
<text x="31.3" y="183.5">4</text>
<text x="31.3" y="181">6</text>
<text x="80.4" y="184.3" transform="rotate(-90 80.4 184.3)">2</text>
<text x="129.9" y="180.4" transform="rotate(-90 129.9 180.4)">2</text>
<text x="154.7" y="180.4" transform="rotate(-90 154.7 180.4)">2</text>
<text x="285.3" y="185.9">D</text>
<text x="22.4" y="186">1</text>
<text x="27" y="186.9">-</text>
<text x="31.3" y="186">2</text>
<text x="49.9" y="187.9" transform="rotate(-90 49.9 187.9)">11</text>
<text x="35" y="199.9">1</text>
<text x="85" y="199.9">2</text>
<text x="135" y="199.9">3</text>
<text x="185" y="199.9">4</text>
<text x="235" y="199.9">5</text>
<text x="285" y="199.9">6</text>
</g>
<g font-size="1.8" fill="#0000c2">
<text x="22.2" y="21.6">0v to 10v</text>
<text x="74.9" y="32.4">0v to 10v</text>
<text x="68.6" y="70.5">0.13v ... 4.08v</text>
<text x="15.2" y="72.4">-1.5 ... 5.5v</text>
<text x="68.6" y="107.3">0.13v ... 4.08v</text>
<text x="15.2" y="108.6">-1.5 ... 5.5v</text>
<text x="15.2" y="143.5">-1.5 ... 5.5v</text>
<text x="68.6" y="142.2">0.13v ... 4.08v</text>
</g>
<g font-size="1.8" fill="#008484">
<text x="181.3" y="22.5">C10</text>
<text x="186.4" y="21.8">+5V</text>
<text x="190.8" y="21.8">+5V</text>
<text x="195.2" y="22.5">C11</text>
<text x="268.8" y="23.7">J8</text>
<text x="18.7" y="29.7">J1</text>
<text x="22.4" y="24.4">NOTE CV</text>
<text x="35.7" y="28.8">R4</text>
<text x="65.1" y="28.2">R15</text>
<text x="104.6" y="27.6">+4V</text>
<text x="173.9" y="26.3">GND</text>
<text x="182.2" y="25">.1u</text>
<text x="196.2" y="25">.1u</text>
<text x="203.1" y="26.3">GND</text>
<text x="259.7" y="26.3">GND</text>
<text x="35.4" y="33.9">91k</text>
<text x="45.3" y="34.3">RV4</text>
<text x="65.2" y="32">51k</text>
<text x="74.6" y="35.8">R19</text>
<text x="104" y="33.9">10k</text>
<text x="116.5" y="32">R20</text>
<text x="174.5" y="33.9">UPDI</text>
<text x="189.9" y="33.7" transform="rotate(-90 189.9 33.7)">AVDD</text>
<text x="192.4" y="32.4" transform="rotate(-90 192.4 32.4)">VDD</text>
<text x="205.6" y="33.9">PA0</text>
<text x="28.6" y="38.3">GND</text>
<text x="45.5" y="36.6">20k</text>
<text x="60.5" y="40.3">+</text>
<text x="63" y="37.7">U1B</text>
<text x="75.4" y="39.6">4k7</text>
<text x="83.4" y="41.5">D4</text>
<text x="103.7" y="36.4">RV6</text>
<text x="111.1" y="41.5">GND</text>
<text x="116.5" y="37.2">1k</text>
<text x="125" y="41.5">GND</text>
<text x="125.2" y="37.1">C4</text>
<text x="126.4" y="39">.1u</text>
<text x="174.5" y="39">XTAL32K1/PF0</text>
<text x="174.5" y="41.5">XTAL32K2/PF1</text>
<text x="205.6" y="36.4">PA1</text>
<text x="205.6" y="39">PA2</text>
<text x="205.6" y="41.5">PA3</text>
<text x="259.9" y="41.5">+5V</text>
<text x="274.3" y="40.4" transform="rotate(-90 274.3 40.4)">128x160 TFT</text>
<text x="24.1" y="44.7">-10V</text>
<text x="36" y="47.2">91k</text>
<text x="36.3" y="42.2">R5</text>
<text x="45.3" y="47.6">RV5</text>
<text x="55.9" y="44.6">GND</text>
<text x="64.8" y="42.2">TL074</text>
<text x="83.9" y="43.4">1n4731</text>
<text x="174.5" y="44.1">~{RESET}/PF6</text>
<text x="205.6" y="44.1">PA4</text>
<text x="205.6" y="46.6">PA5</text>
<text x="259" y="44.1">GND</text>
<text x="45.5" y="49.9">20k</text>
<text x="79.4" y="49.7">GND</text>
<text x="174.5" y="49.1">PD0</text>
<text x="174.5" y="51.7">PD1</text>
<text x="205.6" y="51.7">PA7</text>
<text x="205.6" y="49.1">PA6</text>
<text x="25" y="58.7">CV3</text>
<text x="32.5" y="59.3">R1</text>
<text x="174.5" y="59.3">PD4</text>
<text x="174.5" y="54.2">PD2</text>
<text x="174.5" y="56.8">PD3</text>
<text x="192.4" y="57.6" transform="rotate(-90 192.4 57.6)">AVR128DA28</text>
<text x="205.6" y="56.8">PC0</text>
<text x="205.6" y="59.3">PC1</text>
<text x="259.9" y="59.3">+5V</text>
<text x="19.3" y="64">J2</text>
<text x="32.7" y="61.2">1k</text>
<text x="38.5" y="61.2">+4V</text>
<text x="52.7" y="60.6">-10V</text>
<text x="105.2" y="63.7">+4V</text>
<text x="174.5" y="61.8">PD5</text>
<text x="174.5" y="64.4">PD6</text>
<text x="205.6" y="61.8">PC2</text>
<text x="205.6" y="64.4">PC3</text>
<text x="259" y="61.8">GND</text>
<text x="272.7" y="61.4">J9</text>
<text x="272.7" y="63.7">UPDI</text>
<text x="34.4" y="70.7">100k</text>
<text x="34.5" y="68.8">RV1</text>
<text x="44.9" y="71.4">39k</text>
<text x="50.2" y="66.5" transform="rotate(-90 50.2 66.5)">68k</text>
<text x="54" y="66.1" transform="rotate(-90 54 66.1)">R9</text>
<text x="58.7" y="67.6">R12</text>
<text x="58.8" y="71.4">22k</text>
<text x="104.7" y="70.1">10k</text>
<text x="117.1" y="68.2">R21</text>
<text x="174.5" y="66.9">VREFA/PD7</text>
<text x="261.9" y="71.4">D12</text>
<text x="262.3" y="69.5">1N4148</text>
<text x="29.3" y="72.6">GND</text>
<text x="38.2" y="77.7">GND</text>
<text x="45.2" y="73.3">R6</text>
<text x="56" y="75.8">U1A</text>
<text x="68.8" y="77.7">4.7k</text>
<text x="68.9" y="73.9">R16</text>
<text x="104.4" y="72.6">RV7</text>
<text x="111.7" y="77.7">GND</text>
<text x="117.1" y="73.4">1k</text>
<text x="125.7" y="77.7">GND</text>
<text x="125.9" y="73.3">C5</text>
<text x="127" y="75.2">.1u</text>
<text x="192.4" y="73.4" transform="rotate(-90 192.4 73.4)">GND</text>
<text x="194" y="76.6">U7</text>
<text x="44.4" y="78.4">GND</text>
<text x="54.1" y="78.4">+</text>
<text x="59.7" y="79.6">TL074</text>
<text x="77" y="79.6">D1</text>
<text x="77.5" y="81.5">1n4731</text>
<text x="189.9" y="81.5">GND</text>
<text x="262.5" y="80.4">RESET</text>
<text x="263.5" y="78.1">SW1</text>
<text x="73.1" y="87.8">GND</text>
<text x="274.3" y="85.3">GND</text>
<text x="25" y="94.9">CV2</text>
<text x="32.5" y="95.5">R2</text>
<text x="194.4" y="94.9">+5V</text>
<text x="19.3" y="100.1">J3</text>
<text x="32.7" y="97.4">1k</text>
<text x="38.5" y="97.4">+4V</text>
<text x="52.7" y="96.8">-10V</text>
<text x="105.2" y="101.8">+4V</text>
<text x="168.8" y="98">GATE1</text>
<text x="180" y="99.9">R28</text>
<text x="180.1" y="101.8">10k</text>
<text x="247.9" y="99.3">R35</text>
<text x="248.6" y="101.2">2k</text>
<text x="255.7" y="100.4">LED</text>
<text x="255.9" y="97.9">D11</text>
<text x="34.4" y="106.9">100k</text>
<text x="34.5" y="105">RV2</text>
<text x="44.9" y="107.6">39k</text>
<text x="50.2" y="102.7" transform="rotate(-90 50.2 102.7)">68k</text>
<text x="54" y="102.8" transform="rotate(-90 54 102.8)">R10</text>
<text x="58.7" y="103.8">R13</text>
<text x="58.8" y="107.6">22k</text>
<text x="117.1" y="106.3">R22</text>
<text x="164.8" y="102.7">J5</text>
<text x="198" y="103.2">Q1</text>
<text x="198.5" y="105.5">2N3904</text>
<text x="265.4" y="103.8">GND</text>
<text x="29.3" y="108.8">GND</text>
<text x="38.2" y="113.9">GND</text>
<text x="45.2" y="109.5">R7</text>
<text x="56" y="112">U1D</text>
<text x="68.8" y="113.9">4.7k</text>
<text x="68.9" y="110.1">R17</text>
<text x="104.4" y="110.7">RV8</text>
<text x="104.7" y="108.2">10k</text>
<text x="117.1" y="111.5">1k</text>
<text x="125.4" y="111.4">C12</text>
<text x="127" y="113.3">.1u</text>
<text x="172" y="110.1">GND</text>
<text x="180.4" y="110.7">1N4148</text>
<text x="184.3" y="108.2">D9</text>
<text x="196.5" y="113.9">R30</text>
<text x="249.9" y="113.3">+5V</text>
<text x="44.4" y="114.5">GND</text>
<text x="54.1" y="114.5">+</text>
<text x="59.7" y="115.8">TL074</text>
<text x="77" y="115.8">D2</text>
<text x="77.5" y="117.7">1n4731</text>
<text x="111.7" y="115.8">GND</text>
<text x="125.7" y="115.8">GND</text>
<text x="162.8" y="116.5">R26</text>
<text x="163.5" y="118.4">2k</text>
<text x="170.6" y="117.6">LED</text>
<text x="171.3" y="115">D7</text>
<text x="197.3" y="115.8">10k</text>
<text x="252.4" y="119">R36</text>
<text x="257.1" y="119.6">GND</text>
<text x="73.1" y="124">GND</text>
<text x="180.3" y="120.9">GND</text>
<text x="196.8" y="120.3">GND</text>
<text x="245.5" y="124.7">220</text>
<text x="253.2" y="120.9">220</text>
<text x="25" y="129.8">CV1</text>
<text x="32.5" y="130.4">R3</text>
<text x="52.7" y="131.7">-10V</text>
<text x="194.4" y="129.8">+5V</text>
<text x="245.4" y="129.8">R32</text>
<text x="262.8" y="131.7">MIDI Out</text>
<text x="273.4" y="126.4">J7</text>
<text x="19.3" y="135.1">J4</text>
<text x="32.7" y="132.3">1k</text>
<text x="38.5" y="132.3">+4V</text>
<text x="50.2" y="137.6" transform="rotate(-90 50.2 137.6)">68k</text>
<text x="54" y="137.8" transform="rotate(-90 54 137.8)">R11</text>
<text x="164.8" y="137.6">J6</text>
<text x="168.8" y="133">GATE2</text>
<text x="180" y="134.9">R29</text>
<text x="180.1" y="136.8">10k</text>
<text x="29.3" y="143.7">GND</text>
<text x="34.4" y="141.9">100k</text>
<text x="34.5" y="139.9">RV3</text>
<text x="44.9" y="142.5">39k</text>
<text x="58.7" y="138.7">R14</text>
<text x="58.8" y="142.5">22k</text>
<text x="105.2" y="140.6">+4V</text>
<text x="184.5" y="143.1">D10</text>
<text x="198" y="138.1">Q2</text>
<text x="198.5" y="140.5">2N3904</text>
<text x="38.2" y="148.8">GND</text>
<text x="44.4" y="149.5">GND</text>
<text x="45.2" y="144.4">R8</text>
<text x="54.1" y="149.5">+</text>
<text x="56" y="146.9">U1C</text>
<text x="68.8" y="148.8">4.7k</text>
<text x="68.9" y="145">R18</text>
<text x="104.4" y="149.5">RV9</text>
<text x="104.7" y="146.9">10k</text>
<text x="117.1" y="145">R23</text>
<text x="171.3" y="150">D8</text>
<text x="172" y="145">GND</text>
<text x="180.4" y="145.7">1N4148</text>
<text x="196.5" y="148.8">R31</text>
<text x="59.7" y="150.7">TL074</text>
<text x="77" y="150.7">D3</text>
<text x="77.5" y="152.6">1n4731</text>
<text x="111.7" y="154.6">GND</text>
<text x="117.1" y="150.2">1k</text>
<text x="125.4" y="150.1">C13</text>
<text x="125.7" y="154.6">GND</text>
<text x="127" y="152">.1u</text>
<text x="162.8" y="151.4">R27</text>
<text x="163.5" y="153.3">2k</text>
<text x="170.6" y="152.5">LED</text>
<text x="180.3" y="155.8">GND</text>
<text x="196.8" y="155.2">GND</text>
<text x="197.3" y="150.7">10k</text>
<text x="73.1" y="158.9">GND</text>
<text x="51.9" y="167.3">GND</text>
<text x="34.4" y="173.6">1N4001</text>
<text x="36.3" y="171.3">D5</text>
<text x="42.4" y="169.8">+12V</text>
<text x="52.2" y="172.3">C8</text>
<text x="53.3" y="170.4">.1u</text>
<text x="79.5" y="171.9">U4</text>
<text x="128" y="172.2">RV10</text>
<text x="152.7" y="172.2">RV11</text>
<text x="43.7" y="178.1">C6</text>
<text x="50.8" y="179.8" transform="rotate(-90 50.8 179.8)">V+</text>
<text x="51.6" y="179.3">U1E</text>
<text x="63.8" y="177.7">+12V</text>
<text x="75.8" y="178">VI</text>
<text x="77.6" y="174.2">L78L05</text>
<text x="82.9" y="178">VO</text>
<text x="100.1" y="177.4">+5V</text>
<text x="111.6" y="177">-12V</text>
<text x="120.3" y="175.5">R24</text>
<text x="120.4" y="179.3">150</text>
<text x="128.7" y="174.5">10k</text>
<text x="153.5" y="174.5">10k</text>
<text x="161.6" y="175.5">R25</text>
<text x="161.7" y="179.3">150</text>
<text x="169.2" y="177.4">+5V</text>
<text x="13.8" y="181.9">GND</text>
<text x="43.7" y="183.2">C7</text>
<text x="43.8" y="185.5">47u</text>
<text x="43.8" y="180.5">47u</text>
<text x="49.5" y="181.9">TL074</text>
<text x="50.8" y="184.9" transform="rotate(-90 50.8 184.9)">V-</text>
<text x="67.5" y="182.5">C1</text>
<text x="67.7" y="184.4">2.2u</text>
<text x="81.3" y="182.2" transform="rotate(-90 81.3 182.2)">GND</text>
<text x="86.5" y="182.5">C2</text>
<text x="86.8" y="184.4">2.2u</text>
<text x="96.8" y="184.4">.1u</text>
<text x="98" y="182.5">C3</text>
<text x="113.1" y="181.9">PWR_FLAG</text>
<text x="114.9" y="183.8">-10V</text>
<text x="137.2" y="183.8">GND</text>
<text x="143.9" y="183.9">GND</text>
<text x="162.7" y="181.9">PWR_FLAG</text>
<text x="169.3" y="183.8">+4V</text>
<text x="22.6" y="190.1">EuroPower</text>
<text x="34.4" y="189.5">1N4001</text>
<text x="36.3" y="191.4">D6</text>
<text x="52.2" y="190.7">C9</text>
<text x="78.8" y="190.7">GND</text>
<text x="114.7" y="188.8">-10v TP</text>
<text x="118.9" y="186.9">TP1</text>
<text x="127" y="189">TL431A</text>
<text x="129" y="186.7">U5</text>
<text x="151.7" y="189">TL431A</text>
<text x="153.8" y="186.7">U6</text>
<text x="163.4" y="186.9">TP2</text>
<text x="163.9" y="189.5">4v096 TP</text>
<text x="24.2" y="192.5">Power1</text>
<text x="41.9" y="193.9">-12V</text>
<text x="51.9" y="196.5">GND</text>
<text x="53.3" y="192.7">.1u</text>
</g>
<g font-size="1.8" fill="#840084">
<text x="42.6" y="25.6">1v/Oct Adj</text>
<text x="100.9" y="31.4">MODE</text>
<text x="42.8" y="39.6">Offset Adj</text>
<text x="103.1" y="67.6">CV1</text>
<text x="103.1" y="105.7">CV2</text>
<text x="103.1" y="144.4">CV3</text>
<text x="125.6" y="169.8">-10v Trim</text>
<text x="150.3" y="169.8">4v096 Trim</text>
</g>
</svg>
